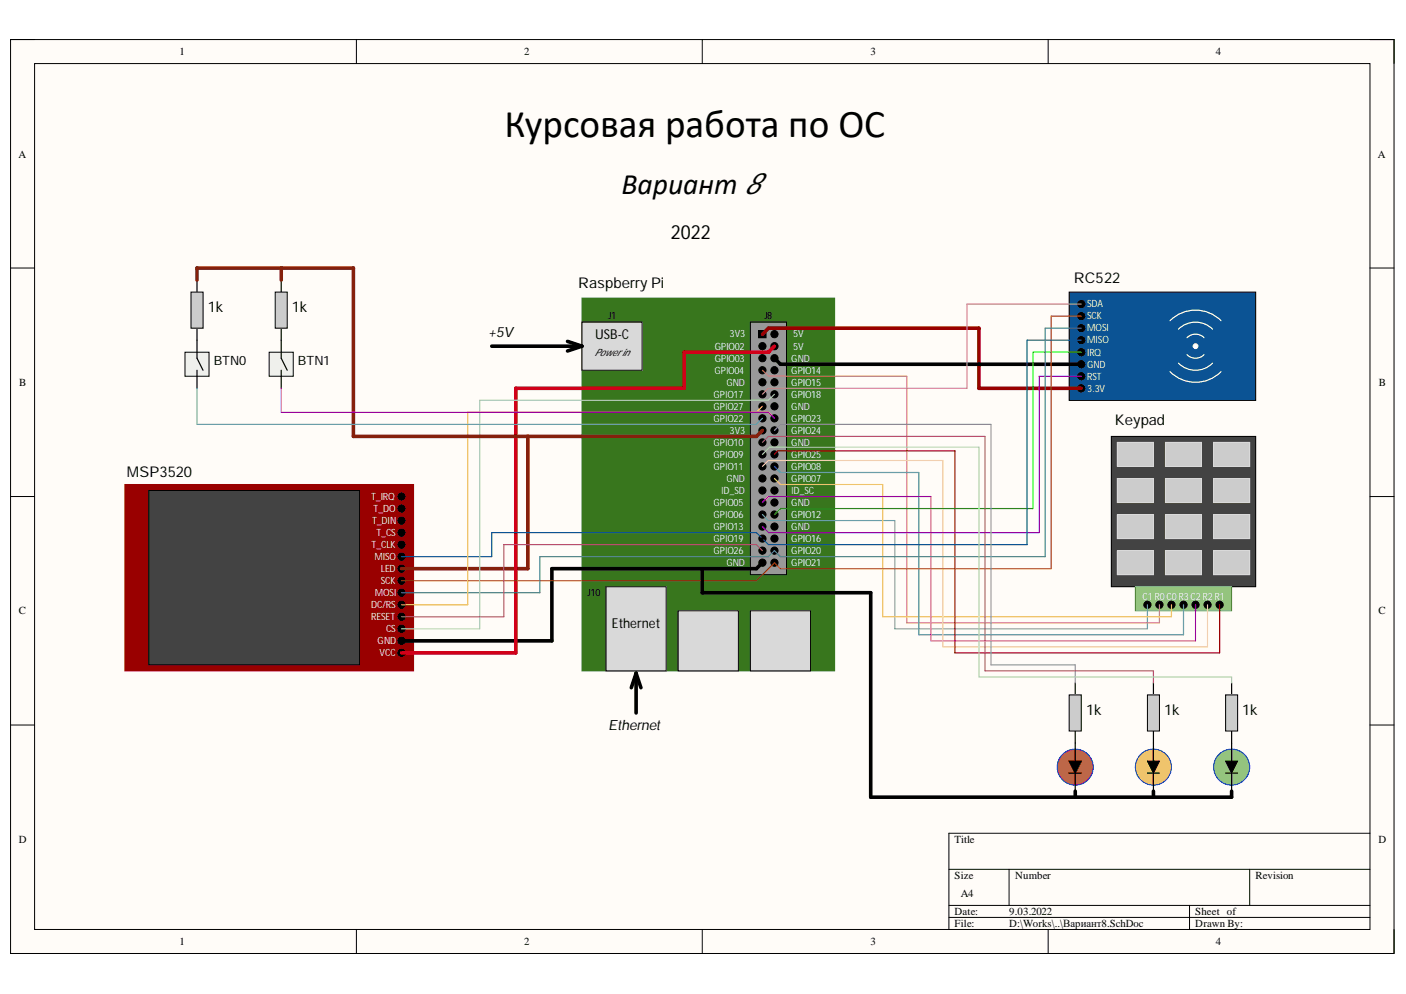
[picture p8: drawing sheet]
<svg xmlns="http://www.w3.org/2000/svg" width="297mm" height="210mm" viewBox="0 0 297 210" stroke-linecap="round" stroke-linejoin="round" font-family="sans-serif">
<path d="M2.2 8.4h292.3v192.9h-292.3z" fill-rule="evenodd" fill="#fffcf8"/>
<path d="M2.2 8.4h292.3v192.9h-292.3z" fill="none" stroke="#000" stroke-width=".21"/>
<path d="M7.3 13.4h282.1v182.9h-282.1z" fill-rule="evenodd" fill="#fffcf8"/>
<g fill="none" stroke="#000" stroke-width=".21">
<path d="M2.2 8.3h5.1M7.3 13.4h282.1v182.9h-282.1zM75.3 8.3v5.1M148.4 8.3v5.1M221.4 8.4v5M289.4 8.4h5.1v5M2.2 56.6h5.1M289.4 56.6h5.1M2.2 104.9h5.1M289.4 104.9h5.1M2.2 153.1h5.1M289.4 153.1h5.1"/>
<path d="M289.4 176h-88.9v20.3M75.3 196.3v5M148.4 196.3v5M200.5 183.6h88.9M200.5 191.2h88.9M200.5 193.7h88.9M213.2 183.6v7.6M221.4 196.3v5M251.3 191.2v5.1M264 183.6v7.6M294.5 196.3v5"/>
</g>
<path d="M123 63h53.3v78.7h-53.3z" fill-rule="evenodd" fill="#38761d"/>
<path d="M123 63h53.3v78.7h-53.3z" fill="none" stroke="#38761d" stroke-width=".21"/>
<path d="M158.5 68h7.7v53.4h-7.7z" fill-rule="evenodd" fill="#999"/>
<g fill="none" stroke="#000" stroke-width=".21">
<path d="M158.5 68h7.7v53.4h-7.7zM160.3 69.8h1.5v1.5h-1.5z"/>
<circle cx="161.1" cy="73.1" r=".76"/>
<circle cx="161.1" cy="75.6" r=".76"/>
<circle cx="161.1" cy="78.2" r=".76"/>
<circle cx="163.6" cy="73.1" r=".76"/>
<circle cx="163.6" cy="75.6" r=".76"/>
<circle cx="163.6" cy="70.6" r=".76"/>
<circle cx="163.6" cy="78.2" r=".76"/>
<circle cx="161.1" cy="80.7" r=".76"/>
<circle cx="161.1" cy="88.3" r=".76"/>
<circle cx="161.1" cy="83.3" r=".76"/>
<circle cx="161.1" cy="98.5" r=".76"/>
<circle cx="161.1" cy="90.9" r=".76"/>
<circle cx="161.1" cy="96" r=".76"/>
<circle cx="161.1" cy="93.4" r=".76"/>
<circle cx="161.1" cy="85.8" r=".76"/>
<circle cx="163.6" cy="80.7" r=".76"/>
<circle cx="163.6" cy="88.3" r=".76"/>
<circle cx="163.6" cy="83.3" r=".76"/>
<circle cx="163.6" cy="98.5" r=".76"/>
<circle cx="163.6" cy="90.9" r=".76"/>
<circle cx="163.6" cy="96" r=".76"/>
<circle cx="163.6" cy="93.4" r=".76"/>
<circle cx="163.6" cy="85.8" r=".76"/>
<circle cx="161.1" cy="108.7" r=".76"/>
<circle cx="161.1" cy="116.3" r=".76"/>
<circle cx="161.1" cy="113.7" r=".76"/>
<circle cx="161.1" cy="106.1" r=".76"/>
<circle cx="161.1" cy="118.8" r=".76"/>
<circle cx="161.1" cy="111.2" r=".76"/>
<circle cx="161.1" cy="103.6" r=".76"/>
<circle cx="161.1" cy="101" r=".76"/>
<circle cx="163.6" cy="108.7" r=".76"/>
<circle cx="163.6" cy="116.3" r=".76"/>
<circle cx="163.6" cy="113.7" r=".76"/>
<circle cx="163.6" cy="106.1" r=".76"/>
<circle cx="163.6" cy="118.8" r=".76"/>
<circle cx="163.6" cy="111.2" r=".76"/>
<circle cx="163.6" cy="103.6" r=".76"/>
<circle cx="163.6" cy="101" r=".76"/>
</g>
<g fill="#000">
<circle cx="161.1" cy="73.1" r=".76"/>
<circle cx="161.1" cy="75.6" r=".76"/>
<circle cx="161.1" cy="78.2" r=".76"/>
<circle cx="163.6" cy="73.1" r=".76"/>
<circle cx="163.6" cy="75.6" r=".76"/>
<circle cx="163.6" cy="70.6" r=".76"/>
<circle cx="163.6" cy="78.2" r=".76"/>
<circle cx="161.1" cy="80.7" r=".76"/>
<circle cx="161.1" cy="88.3" r=".76"/>
<circle cx="161.1" cy="83.3" r=".76"/>
<circle cx="161.1" cy="98.5" r=".76"/>
<circle cx="161.1" cy="90.9" r=".76"/>
<circle cx="161.1" cy="96" r=".76"/>
<circle cx="161.1" cy="93.4" r=".76"/>
<circle cx="161.1" cy="85.8" r=".76"/>
<circle cx="163.6" cy="80.7" r=".76"/>
<circle cx="163.6" cy="88.3" r=".76"/>
<circle cx="163.6" cy="83.3" r=".76"/>
<circle cx="163.6" cy="98.5" r=".76"/>
<circle cx="163.6" cy="90.9" r=".76"/>
<circle cx="163.6" cy="96" r=".76"/>
<circle cx="163.6" cy="93.4" r=".76"/>
<circle cx="163.6" cy="85.8" r=".76"/>
<circle cx="161.1" cy="108.7" r=".76"/>
<circle cx="161.1" cy="116.3" r=".76"/>
<circle cx="161.1" cy="113.7" r=".76"/>
<circle cx="161.1" cy="106.1" r=".76"/>
<circle cx="161.1" cy="118.8" r=".76"/>
<circle cx="161.1" cy="111.2" r=".76"/>
<circle cx="161.1" cy="103.6" r=".76"/>
<circle cx="161.1" cy="101" r=".76"/>
<circle cx="163.6" cy="108.7" r=".76"/>
<circle cx="163.6" cy="116.3" r=".76"/>
<circle cx="163.6" cy="113.7" r=".76"/>
<circle cx="163.6" cy="106.1" r=".76"/>
<circle cx="163.6" cy="118.8" r=".76"/>
<circle cx="163.6" cy="111.2" r=".76"/>
<circle cx="163.6" cy="103.6" r=".76"/>
<circle cx="163.6" cy="101" r=".76"/>
</g>
<path d="M160.3 69.8h1.5v1.5h-1.5z" fill-rule="evenodd" fill="#000"/>
<path d="M123 68h12.7v10.2h-12.7z" fill-rule="evenodd" fill="#d9d9d9"/>
<path d="M123 68h12.7v10.2h-12.7z" fill="none" stroke="#000" stroke-width=".21"/>
<path d="M128 123.9h12.7v17.8h-12.7z" fill-rule="evenodd" fill="#d9d9d9"/>
<path d="M128 123.9h12.7v17.8h-12.7z" fill="none" stroke="#000" stroke-width=".21"/>
<path d="M143.3 129h12.7v12.7h-12.7z" fill-rule="evenodd" fill="#d9d9d9"/>
<path d="M143.3 129h12.7v12.7h-12.7z" fill="none" stroke="#000" stroke-width=".21"/>
<path d="M158.5 129h12.7v12.7h-12.7z" fill-rule="evenodd" fill="#d9d9d9"/>
<path d="M158.5 129h12.7v12.7h-12.7z" fill="none" stroke="#000" stroke-width=".21"/>
<path d="M103.9 73.1h19.1M119.9 72.1l3.1 1M123 73.1l-3.1 1M134.4 142.2v8.4M134.4 142.2l-1 3M134.4 142.2l1 3" fill="none" stroke="#000" stroke-width=".76"/>
<path d="M234.8 92.2h30.5v31.7h-30.5z" fill-rule="evenodd" fill="#434343"/>
<path d="M234.8 92.2h30.5v31.7h-30.5z" fill="none" stroke="#000" stroke-width=".21"/>
<path d="M239.9 123.9h20.3v5.1h-20.3z" fill-rule="evenodd" fill="#93c47d"/>
<path d="M239.9 123.9h20.3v5.1h-20.3z" fill="none" stroke="#6aa84f" stroke-width=".21"/>
<g fill="#000">
<circle cx="242.4" cy="127.7" r=".76"/>
<circle cx="244.9" cy="127.7" r=".76"/>
<circle cx="247.5" cy="127.7" r=".76"/>
<circle cx="250" cy="127.7" r=".76"/>
<circle cx="252.6" cy="127.7" r=".76"/>
<circle cx="255.1" cy="127.7" r=".76"/>
<circle cx="257.7" cy="127.7" r=".76"/>
</g>
<g fill="none" stroke="#000" stroke-width=".21">
<circle cx="242.4" cy="127.7" r=".76"/>
<circle cx="244.9" cy="127.7" r=".76"/>
<circle cx="247.5" cy="127.7" r=".76"/>
<circle cx="250" cy="127.7" r=".76"/>
<circle cx="252.6" cy="127.7" r=".76"/>
<circle cx="255.1" cy="127.7" r=".76"/>
<circle cx="257.7" cy="127.7" r=".76"/>
</g>
<path d="M236.1 93.4h7.6v5.1h-7.6z" fill-rule="evenodd" fill="#ccc"/>
<path d="M236.1 93.4h7.6v5.1h-7.6z" fill="none" stroke="#d9d9d9" stroke-width=".21"/>
<path d="M246.2 93.4h7.6v5.1h-7.6z" fill-rule="evenodd" fill="#ccc"/>
<path d="M246.2 93.4h7.6v5.1h-7.6z" fill="none" stroke="#d9d9d9" stroke-width=".21"/>
<path d="M256.4 93.4h7.6v5.1h-7.6z" fill-rule="evenodd" fill="#ccc"/>
<path d="M256.4 93.4h7.6v5.1h-7.6z" fill="none" stroke="#d9d9d9" stroke-width=".21"/>
<path d="M236.1 101h7.6v5.1h-7.6z" fill-rule="evenodd" fill="#ccc"/>
<path d="M236.1 101h7.6v5.1h-7.6z" fill="none" stroke="#d9d9d9" stroke-width=".21"/>
<path d="M246.2 101h7.6v5.1h-7.6z" fill-rule="evenodd" fill="#ccc"/>
<path d="M246.2 101h7.6v5.1h-7.6z" fill="none" stroke="#d9d9d9" stroke-width=".21"/>
<path d="M256.4 101h7.6v5.1h-7.6z" fill-rule="evenodd" fill="#ccc"/>
<path d="M256.4 101h7.6v5.1h-7.6z" fill="none" stroke="#d9d9d9" stroke-width=".21"/>
<path d="M236.1 108.7h7.6v5h-7.6z" fill-rule="evenodd" fill="#ccc"/>
<path d="M236.1 108.7h7.6v5h-7.6z" fill="none" stroke="#d9d9d9" stroke-width=".21"/>
<path d="M246.2 108.7h7.6v5h-7.6z" fill-rule="evenodd" fill="#ccc"/>
<path d="M246.2 108.7h7.6v5h-7.6z" fill="none" stroke="#d9d9d9" stroke-width=".21"/>
<path d="M256.4 108.7h7.6v5h-7.6z" fill-rule="evenodd" fill="#ccc"/>
<path d="M256.4 108.7h7.6v5h-7.6z" fill="none" stroke="#d9d9d9" stroke-width=".21"/>
<path d="M236.1 116.3h7.6v5.1h-7.6z" fill-rule="evenodd" fill="#ccc"/>
<path d="M236.1 116.3h7.6v5.1h-7.6z" fill="none" stroke="#d9d9d9" stroke-width=".21"/>
<path d="M246.2 116.3h7.6v5.1h-7.6z" fill-rule="evenodd" fill="#ccc"/>
<path d="M246.2 116.3h7.6v5.1h-7.6z" fill="none" stroke="#d9d9d9" stroke-width=".21"/>
<path d="M256.4 116.3h7.6v5.1h-7.6z" fill-rule="evenodd" fill="#ccc"/>
<path d="M256.4 116.3h7.6v5.1h-7.6z" fill="none" stroke="#d9d9d9" stroke-width=".21"/>
<path d="M161.1 108.7l1.2 1.2h26.7v22.9h53.4v-5.1" fill="none" stroke="#76a5af" stroke-width=".25"/>
<path d="M161.1 78.2l1.2 1.3h29.3v52h53.3v-3.8" fill="none" stroke="#dd7e6b" stroke-width=".25"/>
<path d="M163.6 101l1.3 1.3h21.6v27.9h61v-2.5" fill="none" stroke="#ffd966" stroke-width=".25"/>
<path d="M163.6 98.5l1.3 1.3h29.2v34.3h55.9v-6.4" fill="none" stroke="#3d85c6" stroke-width=".25"/>
<path d="M161.1 106.1l1.2-1.2h34.4v30.4h55.9v-7.6" fill="none" stroke="#f0f" stroke-width=".25"/>
<path d="M161.1 98.5l1.2-1.3h36.9v39.4h55.9v-8.9" fill="none" stroke="#f9cb9c" stroke-width=".25"/>
<path d="M163.6 96l.8-.8h37.3v42.7h56v-10.2" fill="none" stroke="#900" stroke-width=".25"/>
<path d="M26.4 102.3h61v39.4h-61z" fill-rule="evenodd" fill="#900"/>
<path d="M26.4 102.3h61v39.4h-61z" fill="none" stroke="#900" stroke-width=".21"/>
<path d="M31.5 103.6h44.4v36.8h-44.4z" fill-rule="evenodd" fill="#434343"/>
<g fill="none" stroke="#000" stroke-width=".21">
<path d="M31.5 103.6h44.4v36.8h-44.4z"/>
<circle cx="84.8" cy="112.5" r=".76"/>
<circle cx="84.8" cy="117.5" r=".76"/>
<circle cx="84.8" cy="109.9" r=".76"/>
<circle cx="84.8" cy="107.4" r=".76"/>
<circle cx="84.8" cy="115" r=".76"/>
<circle cx="84.8" cy="104.8" r=".76"/>
<circle cx="84.8" cy="135.3" r=".76"/>
<circle cx="84.8" cy="120.1" r=".76"/>
<circle cx="84.8" cy="127.7" r=".76"/>
<circle cx="84.8" cy="132.8" r=".76"/>
<circle cx="84.8" cy="125.2" r=".76"/>
<circle cx="84.8" cy="130.2" r=".76"/>
<circle cx="84.8" cy="122.6" r=".76"/>
<circle cx="84.8" cy="137.9" r=".76"/>
</g>
<g fill="#000">
<circle cx="84.8" cy="112.5" r=".76"/>
<circle cx="84.8" cy="117.5" r=".76"/>
<circle cx="84.8" cy="109.9" r=".76"/>
<circle cx="84.8" cy="107.4" r=".76"/>
<circle cx="84.8" cy="115" r=".76"/>
<circle cx="84.8" cy="104.8" r=".76"/>
<circle cx="84.8" cy="135.3" r=".76"/>
<circle cx="84.8" cy="120.1" r=".76"/>
<circle cx="84.8" cy="127.7" r=".76"/>
<circle cx="84.8" cy="132.8" r=".76"/>
<circle cx="84.8" cy="125.2" r=".76"/>
<circle cx="84.8" cy="130.2" r=".76"/>
<circle cx="84.8" cy="122.6" r=".76"/>
<circle cx="84.8" cy="137.9" r=".76"/>
</g>
<path d="M161.1 90.9l-1.3 1.3h-48.3v27.9h-26.7" fill="none" stroke="#85200c" stroke-width=".76"/>
<path d="M161.1 118.8l-1.3 1.3h-43.2v15.2h-31.8" fill="none" stroke="#000" stroke-width=".76"/>
<path d="M163.6 73.1l-1.3 1.3h-17.7v7.6h-35.6v55.9h-24.2" fill="none" stroke="#c00" stroke-width=".76"/>
<path d="M163.6 118.8l-3.8 3.8h-75" fill="none" stroke="#b45f06" stroke-width=".25"/>
<path d="M163.6 116.3l-1.3 1.2h-48.2v7.7h-29.3" fill="none" stroke="#45818e" stroke-width=".25"/>
<path d="M160.8 113.5l-1-1h-55.9v5h-19.1" fill="none" stroke="#0b5394" stroke-width=".25"/>
<path d="M163.6 83.3l-1.3 1.2h-61v48.3h-16.5" fill="none" stroke="#b6d7a8" stroke-width=".25"/>
<path d="M161.1 116.3l-1.3-1.3h-53.4v15.2h-21.6" fill="none" stroke="#a64d79" stroke-width=".25"/>
<path d="M161.1 85.8l-1.3 1.3h-61v40.6h-14" fill="none" stroke="#f1c232" stroke-width=".25"/>
<path d="M225.9 61.7h39.4v22.8h-39.4z" fill-rule="evenodd" fill="#0b5394"/>
<g fill="none" stroke="#000" stroke-width=".21">
<path d="M225.9 61.7h39.4v22.8h-39.4z"/>
<circle cx="228.4" cy="71.8" r=".76"/>
<circle cx="228.4" cy="79.5" r=".76"/>
<circle cx="228.4" cy="64.2" r=".76"/>
<circle cx="228.4" cy="69.3" r=".76"/>
<circle cx="228.4" cy="76.9" r=".76"/>
<circle cx="228.4" cy="66.8" r=".76"/>
<circle cx="228.4" cy="74.4" r=".76"/>
<circle cx="228.4" cy="82" r=".76"/>
</g>
<g fill="#000">
<circle cx="228.4" cy="71.8" r=".76"/>
<circle cx="228.4" cy="79.5" r=".76"/>
<circle cx="228.4" cy="64.2" r=".76"/>
<circle cx="228.4" cy="69.3" r=".76"/>
<circle cx="228.4" cy="76.9" r=".76"/>
<circle cx="228.4" cy="66.8" r=".76"/>
<circle cx="228.4" cy="74.4" r=".76"/>
<circle cx="228.4" cy="82" r=".76"/>
</g>
<circle cx="252.6" cy="73.1" r=".51" fill="#fff"/>
<circle cx="252.6" cy="73.1" r=".51" fill="none" stroke="#fff" stroke-width=".21"/>
<path d="M247.2 67.7a7.6 7.6 0 0 1 10.8 0M247.2 78.5a7.6 7.6 0 0 0 10.8 0M249 69.5a5.1 5.1 0 0 1 7.2 0M249 76.7a5.1 5.1 0 0 0 7.2 0M250.8 71.3a2.56 2.56 0 0 1 3.6 0M250.8 74.9a2.54 2.54 0 0 0 3.6 0" fill="none" stroke="#fff" stroke-width=".25"/>
<path d="M161.1 70.6l1.2-1.3h44.5v12.7h21.6" fill="none" stroke="#900" stroke-width=".76"/>
<path d="M163.6 75.6l1.3 1.3h63.5" fill="none" stroke="#000" stroke-width=".76"/>
<path d="M228.4 74.4h-10.1v33h-53.4l-1.3 1.3" fill="none" stroke="#0f0" stroke-width=".25"/>
<path d="M228.4 79.5h-8.9v33h-57.2M161.1 111.2l1.2 1.3" fill="none" stroke="#90f" stroke-width=".25"/>
<path d="M228.4 66.8h-6.3v53.3h-57.2l-1.3-1.3" fill="none" stroke="#b45f06" stroke-width=".25"/>
<path d="M228.4 71.8h-11.4v43.2h-54.7M161.3 114l1 1" fill="none" stroke="#0b5394" stroke-width=".25"/>
<path d="M228.4 69.3h-7.6v48.2h-55.9l-1.3-1.2" fill="none" stroke="#45818e" stroke-width=".25"/>
<path d="M228.4 64.2h-24.1v17.8h-42M162.3 82l-1.2 1.3" fill="none" stroke="#c27ba0" stroke-width=".25"/>
<path d="M39.1 74.4h5.1v5.1h-5.1z" fill-rule="evenodd" fill="#efefef"/>
<path d="M39.1 74.4h5.1v5.1h-5.1z" fill="none" stroke="#000" stroke-width=".21"/>
<path d="M41.6 59.1v2.6M41.6 69.3v6.3l1.3 2.6M41.6 78.2v3.8" fill="none" stroke="#000" stroke-width=".25"/>
<path d="M40.3 61.7h2.6v7.6h-2.6z" fill-rule="evenodd" fill="#ccc"/>
<path d="M40.3 61.7h2.6v7.6h-2.6z" fill="none" stroke="#000" stroke-width=".21"/>
<path d="M56.9 74.4h5.1v5.1h-5.1z" fill-rule="evenodd" fill="#efefef"/>
<path d="M56.9 74.4h5.1v5.1h-5.1z" fill="none" stroke="#000" stroke-width=".21"/>
<path d="M59.4 59.1v2.6M59.4 69.3v6.3l1.3 2.6M59.4 78.2v3.8" fill="none" stroke="#000" stroke-width=".25"/>
<path d="M58.1 61.7h2.6v7.6h-2.6z" fill-rule="evenodd" fill="#ccc"/>
<path d="M58.1 61.7h2.6v7.6h-2.6z" fill="none" stroke="#000" stroke-width=".21"/>
<path d="M41.6 59.1v-2.5h33.1v35.6h36.8M59.4 56.6v2.5" fill="none" stroke="#85200c" stroke-width=".76"/>
<path d="M41.6 82v7.6h118.2l1.3-1.3" fill="none" stroke="#6fa8dc" stroke-width=".25"/>
<path d="M59.4 82v5.1h102.9l1.3 1.2" fill="none" stroke="#f0f" stroke-width=".25"/>
<path d="M227.2 144.2v2.6M227.2 154.4v2.5" fill="none" stroke="#000" stroke-width=".25"/>
<path d="M225.9 146.8h2.5v7.6h-2.5z" fill-rule="evenodd" fill="#ccc"/>
<path d="M225.9 146.8h2.5v7.6h-2.5z" fill="none" stroke="#000" stroke-width=".21"/>
<path d="M243.7 144.2v2.6M243.7 154.4v2.5" fill="none" stroke="#000" stroke-width=".25"/>
<path d="M242.4 146.8h2.5v7.6h-2.5z" fill-rule="evenodd" fill="#ccc"/>
<path d="M242.4 146.8h2.5v7.6h-2.5z" fill="none" stroke="#000" stroke-width=".21"/>
<path d="M260.2 144.2v2.6M260.2 154.4v2.5" fill="none" stroke="#000" stroke-width=".25"/>
<path d="M258.9 146.8h2.6v7.6h-2.6z" fill-rule="evenodd" fill="#ccc"/>
<path d="M258.9 146.8h2.6v7.6h-2.6z" fill="none" stroke="#000" stroke-width=".21"/>
<circle cx="227.2" cy="162" r="3.8" fill="#cc4125"/>
<circle cx="227.2" cy="162" r="3.8" fill="none" stroke="#00f" stroke-width=".21"/>
<path d="M225.9 160.7h2.5l-1.2 2.6z" fill="#000"/>
<path d="M225.9 160.7h2.5l-1.2 2.6z" fill="none" stroke="#000" stroke-width=".21"/>
<path d="M227.2 156.9v3.8M225.9 163.3h2.5M227.2 163.3v3.8" fill="none" stroke="#000" stroke-width=".25"/>
<circle cx="243.7" cy="162" r="3.8" fill="#f1c232"/>
<circle cx="243.7" cy="162" r="3.8" fill="none" stroke="#00f" stroke-width=".21"/>
<path d="M242.4 160.7h2.5l-1.2 2.6z" fill="#000"/>
<path d="M242.4 160.7h2.5l-1.2 2.6z" fill="none" stroke="#000" stroke-width=".21"/>
<path d="M243.7 156.9v3.8M242.4 163.3h2.5M243.7 163.3v3.8" fill="none" stroke="#000" stroke-width=".25"/>
<circle cx="260.2" cy="162" r="3.8" fill="#93c47d"/>
<circle cx="260.2" cy="162" r="3.8" fill="none" stroke="#00f" stroke-width=".21"/>
<path d="M258.9 160.7h2.6l-1.3 2.6z" fill="#000"/>
<path d="M258.9 160.7h2.6l-1.3 2.6z" fill="none" stroke="#000" stroke-width=".21"/>
<path d="M260.2 156.9v3.8M258.9 163.3h2.6M260.2 163.3v3.8" fill="none" stroke="#000" stroke-width=".25"/>
<path d="M163.6 90.9l1.3-1.3h44.5v50.8h17.8v3.8" fill="none" stroke="#8e7cc3" stroke-width=".25"/>
<path d="M161.1 93.4l1.2-1.2h45.8v49.5h35.6v2.5" fill="none" stroke="#a64d79" stroke-width=".25"/>
<path d="M161.1 96l1.5-1.6h44.2v48.5h53.4v1.3" fill="none" stroke="#b6d7a8" stroke-width=".25"/>
<path d="M148.4 120.1v5.1h35.6v43.1h76.2v-1.2M227.2 167.1v1.2M243.7 167.1v1.2" fill="none" stroke="#000" stroke-width=".76"/>
<text font-size="8.3" x="106.6" y="29">Курсовая работа по ОС</text>
<text font-size="6.3" x="131.3" y="41">Вариант 8</text>
<text font-size="4.1" x="141.7" y="50.5">2022</text>
<g font-size="3.1">
<text x="226.9" y="59.8">RC522</text>
<text x="43.9" y="65.8">1k</text>
<text x="61.7" y="65.8">1k</text>
<text x="122.2" y="60.8">Raspberry Pi</text>
<text x="235.5" y="89.8">Keypad</text>
<text x="26.8" y="100.7">MSP3520</text>
<text x="229.4" y="151">1k</text>
<text x="245.9" y="151">1k</text>
<text x="262.4" y="151">1k</text>
</g>
<g font-size="3">
<text x="103.1" y="71.1">+5V</text>
<text x="128.5" y="154.2">Ethernet</text>
</g>
<g font-size="2.9">
<text x="125.7" y="71.6">USB-C</text>
<text x="129.3" y="132.5">Ethernet</text>
</g>
<g font-size="2.7">
<text x="45.2" y="77.1">BTN0</text>
<text x="62.9" y="77.1">BTN1</text>
</g>
<g font-size="2.3">
<text x="37.9" y="11.7">1</text>
<text x="110.7" y="11.7">2</text>
<text x="183.9" y="11.7">3</text>
<text x="256.8" y="11.7">4</text>
<text x="3.9" y="33.3">A</text>
<text x="291.1" y="33.3">A</text>
<text x="4.1" y="81.5">B</text>
<text x="291.3" y="81.5">B</text>
<text x="4" y="129.8">C</text>
<text x="291.2" y="129.8">C</text>
<text x="4" y="178">D</text>
<text x="201.7" y="178">Title</text>
<text x="291.2" y="178">D</text>
<text x="201.7" y="185.6">Size</text>
<text x="214.5" y="185.6">Number</text>
<text x="265.2" y="185.6">Revision</text>
<text x="203" y="189.4">A4</text>
<text x="201.7" y="193.2">Date:</text>
<text x="201.7" y="195.8">File:</text>
<text x="213.2" y="193.2">9.03.2022</text>
<text x="213.2" y="195.8">D:\Works\..\Вариант8.SchDoc</text>
<text x="252.5" y="193.2">Sheet of</text>
<text x="252.5" y="195.8">Drawn By:</text>
<text x="37.9" y="199.6">1</text>
<text x="110.7" y="199.6">2</text>
<text x="183.9" y="199.6">3</text>
<text x="256.8" y="199.6">4</text>
</g>
<g font-size="2.1" fill="#efefef">
<text x="229.7" y="64.9">SDA</text>
<text x="154.1" y="71.3">3V3</text>
<text x="167.6" y="71.3">5V</text>
<text x="229.7" y="67.5">SCK</text>
<text x="229.7" y="70">MOSI</text>
<text x="151" y="73.9">GPIO02</text>
<text x="151" y="76.4">GPIO03</text>
<text x="167.2" y="76.4">GND</text>
<text x="167.6" y="73.9">5V</text>
<text x="229.7" y="72.5">MISO</text>
<text x="229.7" y="75.1">IRQ</text>
<text x="229.7" y="77.7">GND</text>
<text x="150.9" y="78.9">GPIO04</text>
<text x="153.5" y="81.5">GND</text>
<text x="167.2" y="78.9">GPIO14</text>
<text x="167.2" y="81.5">GPIO15</text>
<text x="229.7" y="80.2">RST</text>
<text x="229.7" y="82.8">3.3V</text>
<text x="150.8" y="84">GPIO17</text>
<text x="150.8" y="86.6">GPIO27</text>
<text x="150.8" y="89.1">GPIO22</text>
<text x="167.2" y="84">GPIO18</text>
<text x="167.2" y="86.6">GND</text>
<text x="167.2" y="89.1">GPIO23</text>
<text x="150.8" y="94.2">GPIO10</text>
<text x="154.1" y="91.6">3V3</text>
<text x="167.2" y="91.6">GPIO24</text>
<text x="167.2" y="94.2">GND</text>
<text x="150.8" y="96.7">GPIO09</text>
<text x="150.8" y="99.2">GPIO11</text>
<text x="153.5" y="101.8">GND</text>
<text x="167.2" y="96.7">GPIO25</text>
<text x="167.2" y="99.2">GPIO08</text>
<text x="167.2" y="101.8">GPIO07</text>
<text x="78.4" y="105.6">T_IRQ</text>
<text x="150.8" y="106.8">GPIO05</text>
<text x="152.4" y="104.3">ID_SD</text>
<text x="167.2" y="104.3">ID_SC</text>
<text x="167.2" y="106.8">GND</text>
<text x="78.6" y="110.6">T_DIN</text>
<text x="78.9" y="108.1">T_DO</text>
<text x="79.5" y="113.2">T_CS</text>
<text x="150.8" y="109.4">GPIO06</text>
<text x="150.8" y="111.9">GPIO13</text>
<text x="167.2" y="109.4">GPIO12</text>
<text x="167.2" y="111.9">GND</text>
<text x="78.5" y="115.7">T_CLK</text>
<text x="79.1" y="118.3">MISO</text>
<text x="150.8" y="114.5">GPIO19</text>
<text x="150.8" y="117">GPIO26</text>
<text x="153.5" y="119.5">GND</text>
<text x="167.2" y="114.5">GPIO16</text>
<text x="167.2" y="117">GPIO20</text>
<text x="167.2" y="119.5">GPIO21</text>
<text x="79.2" y="125.9">MOSI</text>
<text x="80.5" y="123.3">SCK</text>
<text x="80.5" y="120.8">LED</text>
<text x="78.4" y="130.9">RESET</text>
<text x="78.4" y="128.4">DC/RS</text>
<text x="241.4" y="126.6">C1 R0C0R3 C2 R2 R1</text>
<text x="79.8" y="136.1">GND</text>
<text x="81.6" y="133.6">CS</text>
<text x="80.2" y="138.6">VCC</text>
</g>
<g font-size="2.1">
<text x="128.5" y="67.5">J1</text>
<text x="161.5" y="67.5">J8</text>
<text x="125.6" y="75.1">Powerin</text>
<text x="124.1" y="125.9">J10</text>
</g>
</svg>
